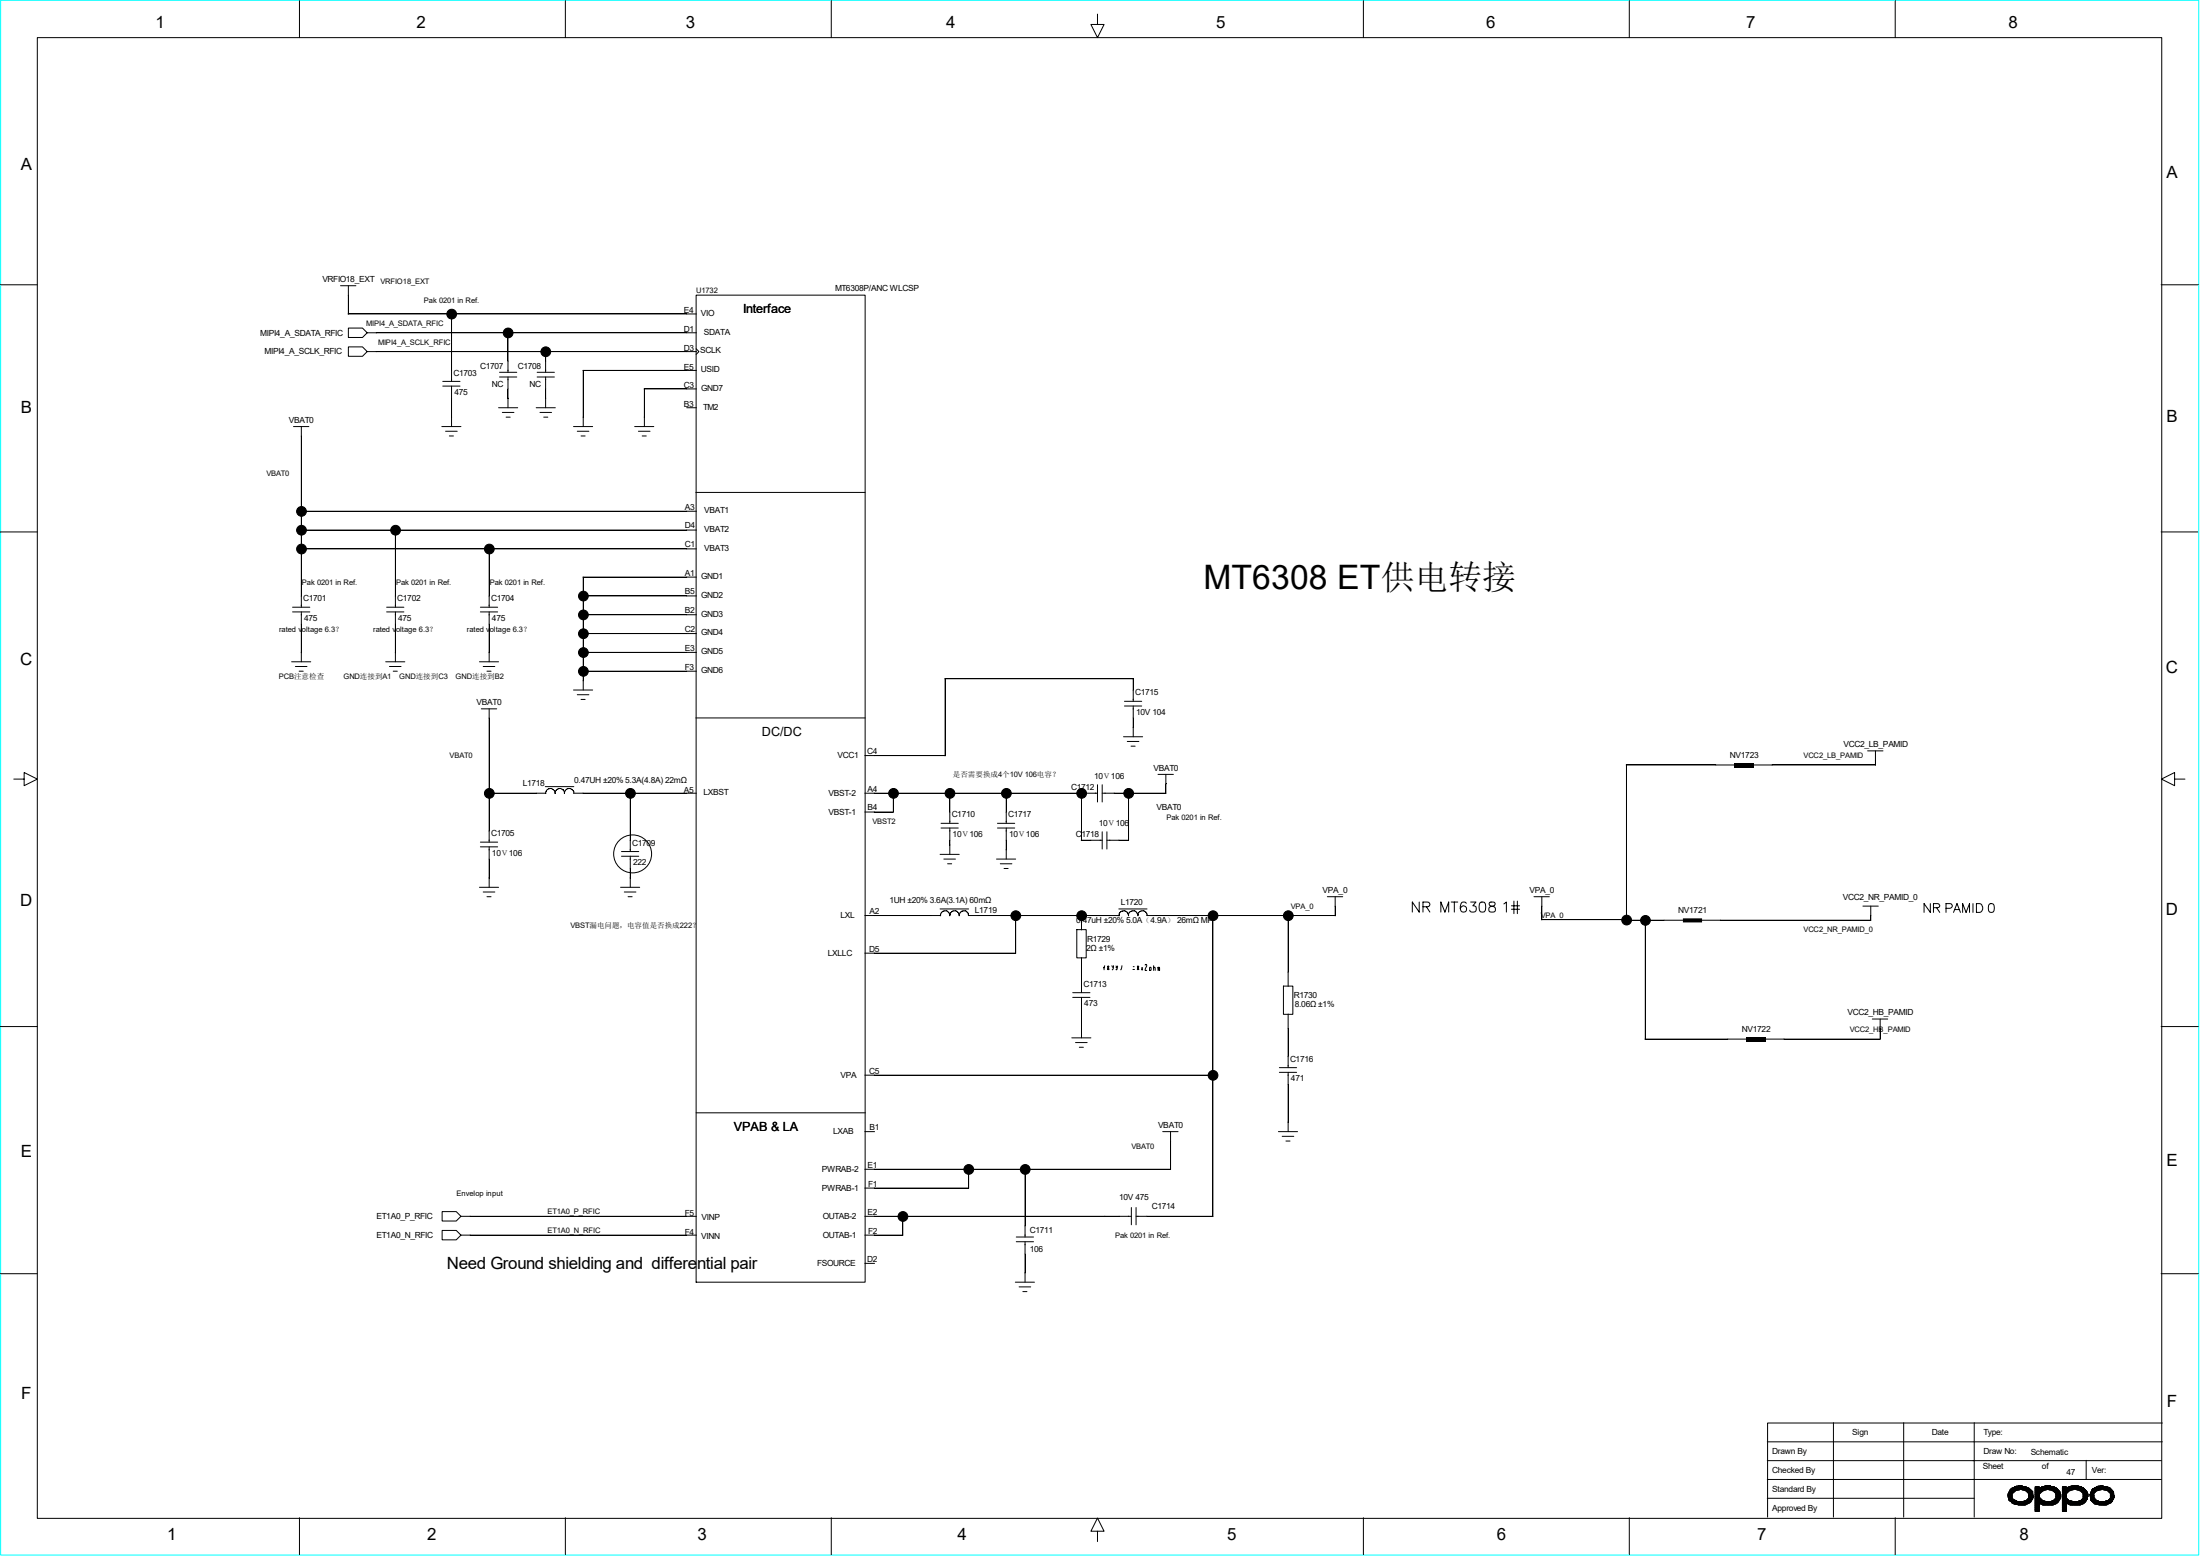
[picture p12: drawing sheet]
<svg xmlns="http://www.w3.org/2000/svg" width="297mm" height="210mm" viewBox="0 0 297 210" stroke-linecap="round" stroke-linejoin="round" font-family="sans-serif">
<path d="M.1 0h296.7v209.9h-296.7z" fill="none" stroke="#0ff" stroke-width=".14"/>
<g fill="none" stroke="#000" stroke-width=".14">
<path d="M5 5.1h286.8v199.8h-286.8zM40.4 .1v5M76.3 .1v5M112.2 .1v5M148.2 1.9v1.4h.9l-.9 1.8-.9-1.8h.9M184.1 .1v5M220 .1v5M255.9 .1v5M0 38.4h5M46 38.6h2M47 38.6v3.8M94 39.8h22.8v133.3h-22.8z"/>
<path d="M291.8 38.4h5M39.6 57.6h2.1M40.7 57.6v24.4M47 42.4h47M47 44.3h1.9l.7 .6-.7 .7h-1.9zM47 46.8h1.9l.7 .7-.7 .6h-1.9zM49.5 44.9h44.5M49.5 47.5h44.5M59.6 57.6h2.6M59.8 52.1h2.3M59.8 51.5h2.3M60.2 58.2h1.5"/>
<path d="M60.7 58.8h.5M61 42.4v9.1M61 52.1v5.5M67.3 55h2.6M67.4 50.9h2.4M67.4 50.2h2.4M67.8 55.7h1.6M68.3 56.3h.6M68.6 44.9v5.3M68.6 50.9v4.1M72.4 55h2.6M72.5 50.9h2.3"/>
<path d="M72.5 50.2h2.3M72.9 55.7h1.6M73.4 56.3h.6M73.7 47.5v2.7M73.7 50.9v4.1M77.4 57.6h2.6M77.9 58.2h1.6M78.4 58.8h.6M78.7 50h15.3M78.7 50v7.6M85.7 57.6h2.6M86.2 58.2h1.6"/>
<path d="M86.7 58.8h.5M87 52.5h7M87 52.5v5.1M92.7 55h1.3M94 47.1l.4 .4-.4 .3M0 71.8h5M40.6 69h53.4M40.6 71.5h53.4M40.6 74.1h53.4M53.4 71.5v10.5M66 74.1v7.9M78.7 77.9h15.3"/>
<path d="M78.7 77.9v15.2M93.9 66.5h22.9M291.8 71.8h5M39.4 89.3h2.6M39.5 82.6h2.3M39.5 82h2.3M39.9 90h1.5M40.4 90.6h.5M40.7 82.6v6.7M52.1 89.3h2.6M52.2 82.6h2.3M52.2 82h2.3"/>
<path d="M52.6 90h1.5M53.1 90.6h.5M53.4 82.6v6.7M64.7 89.3h2.6M64.9 82.6h2.3M64.9 82h2.3M65 95.7h2.1M65.2 90h1.6M65.7 90.6h.6M66 82.6v6.7M66 95.7v18M77.4 93.1h2.6"/>
<path d="M77.9 93.8h1.6M78.4 94.4h.6M78.7 90.6h15.3M78.7 80.4h15.3M78.7 85.5h15.3M78.7 83h15.3M78.7 88.1h15.3M93.9 96.9h22.9M127.6 91.6h25.4v3.1M127.6 91.6v10.4M151.7 99.4h2.6M151.8 95.3h2.3"/>
<path d="M151.8 94.7h2.3M153 95.3v4.1M1.9 105.2h1.4v-.9l1.7 .9-1.7 .8v-.8M64.7 119.8h2.6M64.9 114.3h2.3M64.9 113.7h2.3M66 107.1h7.7M66 114.3v5.5M73.6 106.2h3.9M74.2 106.4l.4 .1 .3 .4M74.3 106.4a.64 .64 0 0 0-.6 .7M74.9 106.8v.3"/>
<path d="M75.5 106.4l.4 .1 .3 .4M75.5 106.4a.64 .64 0 0 0-.6 .6M76.2 106.8v.3M76.8 106.4l.3 .1 .4 .4M76.8 106.4a.64 .64 0 0 0-.6 .6M77.4 107.1h16.6M77.5 106.8v.3M83.8 119.8h2.6M83.9 115.6h2.3M83.9 114.9h2.3M85.1 107.1v7.8M85.1 115.6v4.2"/>
<path d="M116.8 107.1h31.4M116.8 102h10.8M116.8 109.6h3.8M120.6 107.1v2.5M126.9 115.3h2.6M127 111.8h2.4M127 111.1h2.4M127.4 116h1.6M127.9 116.6h.6M128.2 107.1v4M128.2 111.8v3.5M134.5 116h2.6"/>
<path d="M134.7 111.8h2.3M134.7 111.1h2.3M135 116.6h1.6M135.6 117.2h.5M135.8 107.1v4M135.8 111.8v4.2M146 113.4h2.8M146 107.1v6.4M148.2 105.9v2.3M148.8 107.1h8.6M148.8 105.9v2.3M148.8 112.3v2.3"/>
<path d="M149.4 113.4h3M149.4 112.3v2.3M152.2 100.1h1.6M152.4 107.1v6.4M152.7 100.7h.5M156.3 104.5h2.1M157.4 104.5v2.6M219.5 103.3h14.7M219.6 103.3v20.9M236.7 103.3h16.5M252.1 101.3h2.1M253.2 101.3v2"/>
<path d="M293.6 105.2v-.9l-1.8 .9 1.8 .8v-.8h1.4M0 138.6h5M65.2 120.4h1.6M65.7 121h.6M84.3 120.4h1.6M84.8 121h.5M116.8 128.7h20.3M116.8 123.6h10.2M126.9 122.7h3.9M127.5 122.9l.4 .1 .2 .2 .1 .4M127.5 122.9l-.4 .3-.1 .4M128.7 122.9l.5 .1 .2 .2 .1 .4"/>
<path d="M128.8 122.9l-.4 .3-.2 .4M130 122.9l.4 .1 .3 .2 .1 .4M130 122.9l-.4 .3-.1 .4M130.7 123.6h20.4M137.1 123.6v5.1M144.8 134.6h2.4M144.8 134h2.4M145.4 125.5h1.2v3.8h-1.2zM146 123.6v1.9M146 129.2v4.8M146 134.6v5.5M149.1 130.6v.3"/>
<path d="M149.1 130.3l-.1 .3M149.5 130.5h.2M149.6 130.6l-.1 .3M149.6 130.3v.6M149.6 130.6l.1 .3M150.1 130.3l.1 .3M150.3 130.3a.45 .45 0 0 1-.1 .6M150.7 130.4v.1M150.7 130.6h.1M150.9 130.4l-.1 .5h-.1M151 122.7h3.9M151.5 130.3l-.2 .6"/>
<path d="M151.6 122.9a.66 .66 0 0 1 .8 .7M151.6 122.9a.58 .58 0 0 0-.5 .7M152.9 122.9a.66 .66 0 0 1 .7 .7M152.9 122.9a.58 .58 0 0 0-.5 .7M153 130.9h.2M153 130.5h.1M153.5 130.5h.3M153.6 130.6l-.1 .3M153.6 130.3v.6M153.7 130.6l.1 .3M154.1 122.9a.61 .61 0 0 1 .8 .5M154.1 130.9h.2"/>
<path d="M154.1 130.6h.2M154.2 122.9a.58 .58 0 0 0-.6 .7M154.2 130.6v.3M154.6 130.3v-.1l.2 .1-.2 .7h.2M154.8 123.6h25.5M154.9 123.4v.2M155.2 130.6h.2v.4l-.2-.1zM155.7 130.6h.2l.1 .4M155.7 130.3v.7M156.3 130.6h.1l.1 .4M156.3 130.6v.4M156.5 130.6v.4"/>
<path d="M163.7 123.6v40.6M173.3 133.1h1.2v3.8h-1.2zM173.9 123.6v9.5M173.9 136.9v7.2M179.2 121h2.1M180.3 121v2.6M191.6 121.8v1.3l-.9-1.3v1.3M192.1 122.4h.6a.36 .36 0 0 0 .3-.4l-.1-.2h-.8v1.3M192.6 122.4l.4 .7M194.5 123.1v-1.3l.6 1.3 .5-1.3v1.3M195.9 121.8h.9M196.3 121.8v1.3"/>
<path d="M198 121.9a.41 .41 0 0 0-.8 .1 .78 .78 0 0 0 .3 1.1 .43 .43 0 0 0 .5-.4 .43 .43 0 0 0-.4-.4 .43 .43 0 0 0-.5 .3M198.5 121.8h.8l-.5 .5a.44 .44 0 0 1 .5 .5 .44 .44 0 0 1-.6 .3h-.2l-.1-.2M199.9 121.8a.51 .51 0 0 1 .6 .2 1.43 1.43 0 0 1-.1 1.1 .51 .51 0 0 1-.7-.2 1.43 1.43 0 0 1 .2-1.1zM201.1 121.8l-.1 .1 .1 .3 .4 .1a.39 .39 0 0 1 .4 .4 .39 .39 0 0 1-.3 .4l-.6-.1a.42 .42 0 0 1 .4-.7l.4-.1v-.3a.58 .58 0 0 0-.7-.1zM203 122l.4-.2v1.3M204 122.3h1.1M204 122.7h1.1M204.4 121.6v1.7M204.9 121.6v1.7M207.1 121h2.1M208.1 124.1h11.5M208.2 121v3.2"/>
<path d="M219.5 124.2h7.7M222.1 124.2v16.1M229.7 124.2h22.9M251.5 122.3h2.1M252.6 122.3v1.9M252.8 137.5h2M253.8 137.5v2.8M260.6 122v1.1l-.8-1.1v1.1M261 122.5h.6a.29 .29 0 0 0 .3-.3l-.2-.2h-.7v1.1M261.5 122.5l.4 .6M262.7 122.6h.6a.38 .38 0 0 0 .3-.4l-.2-.2h-.7v1.1M263.7 123.1l.5-1.1 .5 1.1"/>
<path d="M263.9 122.8h.6M265 123.1v-1.1l.4 1.1 .5-1.1v1.1M266.4 122v1.1M266.8 122h.5a.62 .62 0 0 1 .4 .6 .62 .62 0 0 1-.4 .5h-.5zM268.6 122a.45 .45 0 0 1 .6 .2 1.1 1.1 0 0 1-.1 .9 .45 .45 0 0 1-.6-.2 1.1 1.1 0 0 1 .1-.9zM291.8 138.6h5M94 150.2h22.8M116.8 152.7h1.3M116.8 145.1h46.9M116.8 157.8h41.2M130.8 157.8v2.6M138.4 157.8v9.2"/>
<path d="M144.7 140.1h2.6M145.2 140.7h1.6M145.7 141.4h.6M157 152.7h2M158 152.7v5.2M172.6 152.7h2.6M172.7 144.7h2.3M172.7 144.1h2.3M173.1 153.4h1.6M173.6 154h.6M173.9 144.7v8M222.1 140.3h13.7"/>
<path d="M238.3 140.3h15.5M0 171.9h5M59.7 166.1h1.9l.6 .6-.6 .6h-1.9zM59.7 163.5h1.9l.6 .7-.6 .6h-1.9zM62.2 164.2h31.8M62.2 166.7h31.8M116.8 160.4h14M116.8 164.2h35.9M116.8 166.7h5.1M116.8 170.5h1.3M121.9 164.2v2.6M137.1 173.1h2.6"/>
<path d="M137.2 167.6h2.3M137.2 167h2.3M137.6 173.7h1.5M138.1 174.3h.5M138.4 167.6v5.5M152.7 163v2.3M153.4 164.2h10.3M153.4 163v2.3M291.8 171.9h5M238.6 194.6h53.3M238.6 199.7h53.2M238.6 197.1h53.2"/>
<path d="M247.5 192v12.8M257 192v12.8M266.5 192v12.8M281.6 197.1v2.6M291.9 192.1h-53.3v12.7M40.4 204.9v4.9M76.3 204.9v4.9M112.2 204.9v4.9M148.2 206.7h.9l-.9-1.8-.9 1.8h.9v1.4M184.1 204.9v4.9M220 204.9v4.9M238.6 202.2h27.9"/>
<path d="M255.9 204.9v4.9M271.1 201.6h.6M271.1 201.7h.5M271.1 201.8h.5M271.1 202h.5M271.1 202.1h.5M271.2 202.2h.4M271.2 201.3h.8M271.2 202.4h.7M271.2 202.5h.8M271.2 201.5v1M271.2 201.4v.8"/>
<path d="M271.3 202.6h.8M271.4 201.2v1.4h.6v.4v-.6M271.4 201.2v1.3M271.4 201h2.5M271.5 201v1.6v-1.5v.1M271.5 202.2v.4h.7M271.5 201a2.22 2.22 0 0 1 2.9 .3l.1 .8a1.54 1.54 0 0 1-1.7 1l-.9-.1-.7-.5-.1-.8zM271.6 201.6l.5-.4 .7-.2 .7 .2 .4 .4v.6a1.54 1.54 0 0 1-2.3 0zM271.6 200.9v1.8M271.6 200.8h2.2M271.7 200.8v.7M271.7 202.3v.6"/>
<path d="M271.9 202.5v.5h1.9M271.9 200.8v.7h-.7M272 200.7v.5M272 200.7h1.4M272.1 200.7v.5h-.8M272.1 202.6v.4M272.2 200.7v.4M272.2 202.6v.4M272.2 200.6h.8M272.4 200.7v.4M272.4 202.7v.4M272.5 203.1h1"/>
<path d="M272.5 200.5v.6M272.5 202.7v.4M272.6 200.5v.6h-1.3M272.6 202.7v.4M272.8 200.5v.5M272.8 202.7v.4M272.9 200.5v.5M272.9 202.7v.4M273 200.5v.6h1.2M273 202.7v.4M273.1 200.7v.4M273.1 202.7v.4"/>
<path d="M273.3 200.7v.4M273.3 202.6v.5M273.3 202.6h1M273.4 200.7v.4M273.4 202.6v.5M273.4 201.2h.9M273.5 202.6v.4v-.4M273.5 200.7v.5M273.6 201.3h.8M273.6 200.8v.5M273.6 202.4v.6h-1.5M273.7 201.5h.7"/>
<path d="M273.8 200.8v.7M273.8 202.3v.6M273.9 202.2h.5M273.9 201.6h.5M273.9 201.7h.5M273.9 201.8h.6M273.9 202h.6M273.9 202.1h.6M273.9 200.8v.8M273.9 202.2v.7M274 200.9v2h-2.4M274.2 201v1.7h-2.6"/>
<path d="M274.3 201.2v1.3h-.7M274.4 201.3v1.1h-.7M274.7 202.2h.7M274.7 201h3M274.7 201.2h1.2M274.7 201.6h.6M274.7 201.7h.6M274.7 201.8h.6M274.7 202h.6M274.7 202.1h.6M274.7 202.4h.8M274.7 202.5h1"/>
<path d="M274.7 202.6h1.1M274.7 203h.6M274.7 203.1h.6M274.7 200.8h2.9M274.7 200.7h.6M274.7 203.2h.6M274.7 203.4h.6M274.7 203.5h.6M274.7 203.6h.6M274.7 203.8h.6M274.7 203.9h.6M274.8 200.7h.5v.3v-.2l.9-.2h.6l.3 .1a1.21 1.21 0 0 1 1 .9 1.21 1.21 0 0 1-.4 1.3 2.25 2.25 0 0 1-1.4 .2 .83 .83 0 0 1-.9-.2h-.1v1.1h-.5z"/>
<path d="M274.8 200.7v3.3M274.9 200.7v3.3M275 200.7v3.3M275.2 200.7v3.3M275.3 200.7v3.3h-.6M275.3 201.6l.5-.4 .6-.2 .8 .2 .4 .4v.6a1.54 1.54 0 0 1-2.3 0zM275.4 200.8v.8M275.4 202.2v.7M275.5 203h2.1M275.5 200.8v.7h-.8M275.5 202.3v.7M275.6 200.7h1.7"/>
<path d="M275.7 200.7v.6h-1M275.7 202.4v.6M275.8 200.7v.5M275.8 202.6v.5M275.9 200.7v.4M275.9 202.6v.5M276.1 200.5v.6M276.1 202.6v.5M276.1 200.6h.7M276.2 200.5v.6h-1.5M276.2 202.7v.4M276.3 200.5v.6"/>
<path d="M276.3 202.7v.4M276.4 200.5v.5M276.4 202.7v.4M276.6 200.5v.6M276.6 202.7v.4M276.6 201.1h1.2M276.7 200.5v.6M276.7 202.7v.4M276.8 200.5v.6M276.8 202.7v.4M276.9 200.7v.4M276.9 202.6v.5"/>
<path d="M277 201.2h1M277 202.6h.8M277.1 200.7v.4M277.1 202.6v.5M277.2 200.7v.5M277.2 202.6v.5h-1.4M277.3 201.3h.8M277.3 202.5h.7M277.3 200.7v.6M277.3 202.4v.6M277.4 201.5h.7M277.5 200.8v.7"/>
<path d="M277.5 202.3v.7M277.5 202.2h.7M277.5 201.6h.6M277.5 201.7h.7M277.5 201.8h.7M277.5 202.1h.7M277.6 200.8v.8M277.6 202.2v.7M277.7 200.9v2h-3M277.8 201v1.7h-3.1M278 201.2v1.4M278.1 201.3v1.1h-.7"/>
<path d="M278.2 201.8v.2h-.7M278.4 202.2h.6M278.4 201h3M278.4 201.2h1.1M278.4 201.6h.6M278.4 201.7h.6M278.4 201.8h.6M278.4 202h.6M278.4 202.1h.6M278.4 202.4h.7M278.4 202.5h.8M278.4 202.6h1.1"/>
<path d="M278.4 203h.6M278.4 203.1h.6M278.4 200.8h2.9M278.4 200.7h.6M278.4 203.2h.6M278.4 203.4h.6M278.4 203.5h.6M278.4 203.6h.6M278.4 203.8h.6M278.4 203.9h.6M278.5 200.7h.5v.3v-.2h.1a2.02 2.02 0 0 1 2.4 .3l.1 .2a.49 .49 0 0 1 .2 .8 1.18 1.18 0 0 1-1.6 1h-.2a.83 .83 0 0 1-.9-.2h-.1v1.1h-.5zM278.5 200.7v3.3"/>
<path d="M278.6 200.7v3.3M278.7 200.7v3.3M278.8 200.7v3.3M279 200.7v3.3h-.6M279.1 200.8v.7h-.7M279.1 202.3v.6M279.2 203h2.1M279.2 200.7v.6h-.8M279.2 202.4v.6M279.3 200.7h1.7M279.4 200.7v.5M279.4 202.6v.4"/>
<path d="M279.4 201.2l.7-.2 .8 .2 .4 .4v.6a1.54 1.54 0 0 1-2.3 0v-.6zM279.5 200.7v.4M279.5 202.6v.5M279.6 200.5v.6M279.6 202.6v.5M279.7 200.5v.6h-1.3M279.7 202.6v.5M279.9 200.5v.6M279.9 202.7v.4M280 200.5v.5M280 202.7v.4M280.1 200.5v.5"/>
<path d="M280.1 202.7v.4M280.2 200.5v.5M280.2 202.7v.4M280.3 201.1h1.2M280.4 200.5v.6M280.4 202.7v.4M280.5 200.5v.6M280.5 202.7v.4M280.6 200.5v.6M280.6 202.6v.5M280.7 201.2h.9M280.8 200.7v.4"/>
<path d="M280.8 202.6v.5M280.8 202.6h.7M280.9 200.7v.5M280.9 202.6v.5h-1.5M281 201.3h.8M281 202.5h.6M281 200.7v.6M281 202.4v.6M281.1 201.5h.7M281.1 200.8v.7M281.1 202.3v.7M281.2 202.2h.6"/>
<path d="M281.2 201.6h.7M281.2 201.7h.7M281.2 201.8h.7M281.2 202h.7M281.2 202.1h.6M281.3 200.8v2.1M281.4 200.9v2h-3M281.5 201v1.7h-3.1M281.6 201.2v1.4M281.8 201.3v1.1h-.7M282.1 201.7h.6M282.2 201.8h.5"/>
<path d="M282.2 202h.5M282.2 202.2h.5M282.2 201.6h.5M282.2 202.4h.6M282.3 201.3v1.2h.7M282.3 202.1h.4M282.4 201.2h.8M282.4 202.6h.8M282.4 201v1.6M282.5 201h2.4M282.5 200.9v1.8M282.5 201a2.06 2.06 0 0 1 2.8 .3l.2 .8-.4 .6-.8 .4-1.5-.1-.5-.5-.1-.8z"/>
<path d="M282.6 202.9h2.4M282.7 200.9v2M282.7 200.8h2.1M282.8 200.8v.7h-.6M282.8 202.2v.8M282.9 200.8v.5h-.5M282.9 202.3v.7M283 200.7h1.3M283 201.2l.8-.2 .8 .2 .3 .4v.6a1.54 1.54 0 0 1-2.2 0v-.6zM283 200.7v.5M283 202.4v.6M283.2 200.7v.4"/>
<path d="M283.2 202.6v.4M283.3 200.6h.6M283.3 200.7v.4M283.3 202.6v.5M283.4 200.7v.4M283.4 202.7v.4M283.5 200.5v.6h-1M283.5 202.7v.4M283.7 200.5v.6M283.7 202.7v.4M283.8 200.5v.5M283.8 202.7v.4"/>
<path d="M283.9 200.5v.6M283.9 202.7v.4M284 201.1h1.1M284.1 200.7v.4M284.1 202.7v.4M284.2 200.7v.4M284.2 202.7v.4M284.3 200.7v.4M284.3 202.6v.5M284.4 200.7v.4M284.4 202.6v.5h-1M284.5 201.2h.7"/>
<path d="M284.6 200.7v.5M284.6 202.6v.4h-1.9M284.6 201.3h.7M284.6 202.5h.6M284.7 200.8v.5M284.7 202.4v.6M284.8 201.5h.5M284.8 200.8v.7M284.8 202.3v.6M284.9 202.2h.4M284.9 201.6h.4M284.9 201.7h.4"/>
<path d="M284.9 201.8h.6M284.9 202h.6M284.9 202.1h.6M284.9 200.9v2M285.1 201v1.7h-2.6M285.2 201.2v1.4h-.9M285.3 201.3v1.1h-.5"/>
<circle cx="61" cy="42.4" r=".66"/>
<circle cx="68.6" cy="44.9" r=".66"/>
<circle cx="73.7" cy="47.5" r=".66"/>
<circle cx="40.7" cy="69" r=".66"/>
<circle cx="40.7" cy="71.6" r=".66"/>
<circle cx="40.7" cy="74.1" r=".66"/>
<circle cx="53.4" cy="71.6" r=".66"/>
<circle cx="66.1" cy="74.1" r=".66"/>
<circle cx="78.8" cy="83" r=".66"/>
<circle cx="78.8" cy="80.5" r=".66"/>
<circle cx="78.8" cy="88.1" r=".66"/>
<circle cx="78.8" cy="85.5" r=".66"/>
<circle cx="78.8" cy="90.6" r=".66"/>
<circle cx="66.1" cy="107.1" r=".66"/>
<circle cx="85.1" cy="107.1" r=".66"/>
<circle cx="85.4" cy="115.3" r="2.56"/>
<circle cx="120.6" cy="107.1" r=".66"/>
<circle cx="128.2" cy="107.1" r=".66"/>
<circle cx="135.9" cy="107.1" r=".66"/>
<circle cx="146" cy="107.1" r=".66"/>
<circle cx="152.4" cy="107.1" r=".66"/>
<circle cx="137.1" cy="123.6" r=".66"/>
<circle cx="146" cy="123.6" r=".66"/>
<circle cx="163.8" cy="123.6" r=".66"/>
<circle cx="173.9" cy="123.6" r=".66"/>
<circle cx="219.6" cy="124.2" r=".66"/>
<circle cx="222.1" cy="124.2" r=".66"/>
<circle cx="130.8" cy="157.8" r=".66"/>
<circle cx="138.4" cy="157.8" r=".66"/>
<circle cx="163.8" cy="145.1" r=".66"/>
<circle cx="121.9" cy="164.2" r=".66"/>
</g>
<path d="M234.2 103h2.6v.5h-2.6zM235.8 140h2.6v.5h-2.6z" fill="#000"/>
<g fill="#000">
<path d="M68.6 52.5v1.3z" fill-rule="evenodd"/>
<path d="M73.7 52.5v1.3z" fill-rule="evenodd"/>
<path d="M73.7 47.5v1.2z" fill-rule="evenodd"/>
<path d="M78.7 90.6v1.3z" fill-rule="evenodd"/>
<path d="M153 96.9v1.3z" fill-rule="evenodd"/>
<path d="M153 91.6v1.5z" fill-rule="evenodd"/>
<path d="M152.9 91.6h.1z" fill-rule="evenodd"/>
<path d="M85.1 117.2v1.3z" fill-rule="evenodd"/>
<path d="M128.2 113.4v.6z" fill-rule="evenodd"/>
<path d="M135.8 113.4v1.3z" fill-rule="evenodd"/>
<path d="M146 107.1h.6z" fill-rule="evenodd"/>
<path d="M146 113.4h1.3z" fill-rule="evenodd"/>
<path d="M151.1 113.4h1.3z" fill-rule="evenodd"/>
<path d="M150.5 107.1h1.9z" fill-rule="evenodd"/>
<path d="M157.4 105.8v1.3z" fill-rule="evenodd"/>
<path d="M253.2 102.6v.7z" fill-rule="evenodd"/>
<path d="M146 131.2v1.3z" fill-rule="evenodd"/>
<path d="M180.3 122.3v1.3z" fill-rule="evenodd"/>
<path d="M208.2 122.3v1.8z" fill-rule="evenodd"/>
<path d="M227.2 124h2.6v.5h-2.6z" fill-rule="evenodd"/>
<path d="M252.6 123.6v.6z" fill-rule="evenodd"/>
<path d="M253.8 138.8v1.5z" fill-rule="evenodd"/>
<path d="M149.2 164.2h1.9z" fill-rule="evenodd"/>
<circle cx="61" cy="42.4" r=".67"/>
<circle cx="68.6" cy="44.9" r=".67"/>
<circle cx="73.7" cy="47.5" r=".67"/>
<circle cx="40.7" cy="74.1" r=".67"/>
<circle cx="40.7" cy="69" r=".67"/>
<circle cx="40.7" cy="71.6" r=".67"/>
<circle cx="53.4" cy="71.6" r=".67"/>
<circle cx="66.1" cy="74.1" r=".67"/>
<circle cx="78.8" cy="85.5" r=".67"/>
<circle cx="78.8" cy="83" r=".67"/>
<circle cx="78.8" cy="80.5" r=".67"/>
<circle cx="78.8" cy="88.1" r=".67"/>
<circle cx="78.8" cy="90.6" r=".67"/>
<circle cx="66.1" cy="107.1" r=".67"/>
<circle cx="85.1" cy="107.1" r=".67"/>
<circle cx="120.6" cy="107.1" r=".67"/>
<circle cx="128.2" cy="107.1" r=".67"/>
<circle cx="135.9" cy="107.1" r=".67"/>
<circle cx="146" cy="107.1" r=".67"/>
<circle cx="152.4" cy="107.1" r=".67"/>
<circle cx="137.1" cy="123.6" r=".67"/>
<circle cx="146" cy="123.6" r=".67"/>
<circle cx="163.8" cy="123.6" r=".67"/>
<circle cx="173.9" cy="123.6" r=".67"/>
<circle cx="219.6" cy="124.2" r=".67"/>
<circle cx="222.1" cy="124.2" r=".67"/>
<circle cx="130.8" cy="157.8" r=".67"/>
<circle cx="138.4" cy="157.8" r=".67"/>
<circle cx="163.8" cy="145.1" r=".67"/>
<circle cx="121.9" cy="164.2" r=".67"/>
</g>
<text font-size="4.5" x="162.5" y="79.5">MT6308 ET供电转接</text>
<g font-size="2.3">
<text x="21" y="3.8">1</text>
<text x="56.2" y="3.8">2</text>
<text x="92.6" y="3.8">3</text>
<text x="127.7" y="3.8">4</text>
<text x="164.2" y="3.8">5</text>
<text x="200.6" y="3.8">6</text>
<text x="235.8" y="3.8">7</text>
<text x="271.1" y="3.8">8</text>
<text x="2.8" y="22.9">A</text>
<text x="292.5" y="24.1">A</text>
<text x="2.8" y="55.8">B</text>
<text x="292.5" y="56.9">B</text>
<text x="2.7" y="89.7">C</text>
<text x="292.4" y="90.8">C</text>
<text x="2.7" y="122.3">D</text>
<text x="292.4" y="123.4">D</text>
<text x="2.8" y="156.2">E</text>
<text x="292.5" y="157.3">E</text>
<text x="60.3" y="171.3">Need Ground shielding and differential pair</text>
<text x="2.8" y="188.8">F</text>
<text x="292.5" y="189.9">F</text>
<text x="22.6" y="207.8">1</text>
<text x="57.7" y="207.8">2</text>
<text x="94.2" y="207.8">3</text>
<text x="129.2" y="207.8">4</text>
<text x="165.7" y="207.8">5</text>
<text x="202.1" y="207.8">6</text>
<text x="237.2" y="207.8">7</text>
<text x="272.6" y="207.8">8</text>
</g>
<g font-size="1.7">
<text x="100.3" y="42.2">Interface</text>
<text x="102.9" y="99.3">DC/DC</text>
<text x="99.1" y="152.6">VPAB &amp; LA</text>
</g>
<g font-size="1.1">
<text x="43.5" y="38.1">VRFIO18_EXT</text>
<text x="112.7" y="39.3">MT6308P/ANC WLCSP</text>
<text x="35.1" y="45.3">MIPI4_A_SDATA_RFIC</text>
<text x="35.7" y="47.8">MIPI4_A_SCLK_RFIC</text>
<text x="92.3" y="47.4">D3</text>
<text x="92.3" y="42.3">E4</text>
<text x="92.3" y="44.8">D1</text>
<text x="94.5" y="47.7">SCLK</text>
<text x="94.6" y="42.6">VIO</text>
<text x="95" y="45.2">SDATA</text>
<text x="61.2" y="50.7">C1703</text>
<text x="61.3" y="53.3">475</text>
<text x="64.8" y="49.7">C1707</text>
<text x="66.4" y="52.2">NC</text>
<text x="69.9" y="49.7">C1708</text>
<text x="71.5" y="52.2">NC</text>
<text x="92.3" y="49.9">E5</text>
<text x="92.3" y="52.4">C3</text>
<text x="94.6" y="50.2">USID</text>
<text x="94.7" y="52.7">GND7</text>
<text x="39" y="57.1">VBAT0</text>
<text x="92.3" y="54.9">B3</text>
<text x="94.9" y="55.3">TM2</text>
<text x="92.5" y="68.8">A3</text>
<text x="92.5" y="71.3">D4</text>
<text x="95.1" y="69.3">VBAT1</text>
<text x="95.1" y="71.8">VBAT2</text>
<text x="92.5" y="73.9">C1</text>
<text x="92.5" y="77.7">A1</text>
<text x="95.1" y="74.3">VBAT3</text>
<text x="40.9" y="81.2">C1701</text>
<text x="41.1" y="83.8">475</text>
<text x="53.6" y="81.2">C1702</text>
<text x="53.8" y="83.8">475</text>
<text x="66.3" y="81.2">C1704</text>
<text x="66.4" y="83.8">475</text>
<text x="92.5" y="80.2">B5</text>
<text x="92.5" y="82.8">B2</text>
<text x="94.7" y="78.1">GND1</text>
<text x="94.7" y="80.7">GND2</text>
<text x="94.7" y="83.2">GND3</text>
<text x="92.5" y="85.3">C2</text>
<text x="92.5" y="87.8">E3</text>
<text x="94.7" y="85.8">GND4</text>
<text x="94.7" y="88.3">GND5</text>
<text x="64.3" y="95.2">VBAT0</text>
<text x="92.5" y="90.4">F3</text>
<text x="94.7" y="90.8">GND6</text>
<text x="153.2" y="93.9">C1715</text>
<text x="117.1" y="101.8">C4</text>
<text x="153.4" y="96.5">10V 104</text>
<text x="248.9" y="100.8">VCC2_LB_PAMID</text>
<text x="70.6" y="106.1">L1718</text>
<text x="77.5" y="105.7">0.47UH ±20% 5.3A(4.8A) 22mΩ</text>
<text x="92.3" y="107">A5</text>
<text x="95" y="107.3">LXBST</text>
<text x="111.8" y="107.4">VBST-2</text>
<text x="113.1" y="102.4">VCC1</text>
<text x="117.1" y="106.8">A4</text>
<text x="144.6" y="106.6">C1712</text>
<text x="147.7" y="105.1">10Ｖ106</text>
<text x="155.7" y="104">VBAT0</text>
<text x="233.6" y="102.3">NV1723</text>
<text x="66.3" y="112.9">C1705</text>
<text x="111.8" y="110">VBST-1</text>
<text x="117.1" y="109.4">B4</text>
<text x="128.5" y="110.3">C1710</text>
<text x="128.6" y="113">10Ｖ106</text>
<text x="136.1" y="110.3">C1717</text>
<text x="136.2" y="113">10Ｖ106</text>
<text x="145.2" y="112.9">C1718</text>
<text x="148.3" y="111.4">10Ｖ106</text>
<text x="156.1" y="109.4">VBAT0</text>
<text x="66.4" y="115.5">10Ｖ106</text>
<text x="85.3" y="114.1">C1709</text>
<text x="85.5" y="116.8">222</text>
<text x="113.5" y="124">LXL</text>
<text x="117.4" y="123.4">A2</text>
<text x="120.1" y="121.8">1UH ±20% 3.6A(3.1A) 60mΩ</text>
<text x="131.6" y="123.2">L1719</text>
<text x="145.3" y="124.6">0.47uH ±20% 5.0A（4.9A） 26mΩ MP</text>
<text x="151.3" y="122.1">L1720</text>
<text x="178.6" y="120.5">VPA_0</text>
<text x="206.5" y="120.5">VPA_0</text>
<text x="226.6" y="123.3">NV1721</text>
<text x="248.8" y="121.4">VCC2_NR_PAMID_0</text>
<text x="111.8" y="129">LXLLC</text>
<text x="117.3" y="128.4">D5</text>
<text x="146.6" y="128.4">2Ω ±1%</text>
<text x="146.8" y="127.1">R1729</text>
<text x="146.3" y="133.2">C1713</text>
<text x="146.4" y="135.8">473</text>
<text x="174.7" y="134.7">R1730</text>
<text x="174.8" y="136">8.06Ω ±1%</text>
<text x="249.4" y="137">VCC2_HB_PAMID</text>
<text x="174.2" y="143.3">C1716</text>
<text x="235.2" y="139.3">NV1722</text>
<text x="113.5" y="145.5">VPA</text>
<text x="117.3" y="144.9">C5</text>
<text x="174.3" y="146">471</text>
<text x="112.5" y="153.1">LXAB</text>
<text x="117.4" y="152.5">B1</text>
<text x="156.3" y="152.2">VBAT0</text>
<text x="111" y="158.2">PWRAB-2</text>
<text x="111" y="160.7">PWRAB-1</text>
<text x="117.1" y="157.6">E1</text>
<text x="117.2" y="160.1">F1</text>
<text x="151.1" y="162">10V 475</text>
<text x="50.8" y="167.1">ET1A0_N_RFIC</text>
<text x="50.8" y="164.5">ET1A0_P_RFIC</text>
<text x="92.5" y="166.6">F4</text>
<text x="92.5" y="164.1">F5</text>
<text x="94.7" y="167.2">VINN</text>
<text x="94.7" y="164.7">VINP</text>
<text x="111.1" y="164.5">OUTAB-2</text>
<text x="111.1" y="167.1">OUTAB-1</text>
<text x="117.1" y="164">E2</text>
<text x="117.2" y="166.5">F2</text>
<text x="139" y="166.4">C1711</text>
<text x="155.5" y="163.2">C1714</text>
<text x="110.3" y="170.9">FSOURCE</text>
<text x="117.1" y="170.3">D2</text>
<text x="139" y="169">106</text>
<text x="239.3" y="196.3">Drawn By</text>
<text x="250.1" y="193.7">Sign</text>
<text x="260.8" y="193.7">Date</text>
<text x="267.8" y="193.7">Type:</text>
<text x="267.8" y="196.3">Draw No:</text>
<text x="274.2" y="196.3">Schematic</text>
<text x="239.3" y="198.8">Checked By</text>
<text x="239.3" y="201.3">Standard By</text>
<text x="239.3" y="203.9">Approved By</text>
<text x="267.7" y="198.3">Sheet</text>
<text x="275.7" y="198.3">of</text>
<text x="279" y="199.1">47</text>
<text x="282.4" y="198.8">Ver:</text>
</g>
<g font-size="1">
<text x="51.4" y="38.3">VRFIO18_EXT</text>
<text x="57.2" y="40.9">Pak 0201 in Ref.</text>
<text x="94" y="39.6">U1732</text>
<text x="49.4" y="44">MIPI4_A_SDATA_RFIC</text>
<text x="51.1" y="46.6">MIPI4_A_SCLK_RFIC</text>
<text x="36" y="64.3">VBAT0</text>
<text x="40.8" y="78.9">Pak 0201 in Ref.</text>
<text x="53.5" y="78.9">Pak 0201 in Ref.</text>
<text x="66.1" y="78.9">Pak 0201 in Ref.</text>
<text x="37.7" y="85.3">rated voltage 6.3？</text>
<text x="50.4" y="85.3">rated voltage 6.3？</text>
<text x="63" y="85.3">rated voltage 6.3？</text>
<text x="37.6" y="91.6">PCB注意检查</text>
<text x="46.4" y="91.6">GND连接到A1</text>
<text x="53.9" y="91.6">GND连接到C3</text>
<text x="61.5" y="91.6">GND连接到B2</text>
<text x="60.7" y="102.4">VBAT0</text>
<text x="128.7" y="104.9">是否需要换成4个10V 106电容？</text>
<text x="243.5" y="102.4">VCC2_LB_PAMID</text>
<text x="117.8" y="111.3">VBST2</text>
<text x="157.5" y="110.6">Pak 0201 in Ref.</text>
<text x="77" y="125.2">VBST漏电问题，电容值是否换成222？</text>
<text x="174.3" y="122.7">VPA_0</text>
<text x="208" y="123.9">VPA_0</text>
<text x="243.5" y="125.9">VCC2_NR_PAMID_0</text>
<text x="249.7" y="139.3">VCC2_HB_PAMID</text>
<text x="152.7" y="155">VBAT0</text>
<text x="61.6" y="161.4">Envelop input</text>
<text x="73.9" y="163.9">ET1A0_P_RFIC</text>
<text x="73.9" y="166.5">ET1A0_N_RFIC</text>
<text x="150.5" y="167.1">Pak 0201 in Ref.</text>
</g>
</svg>
